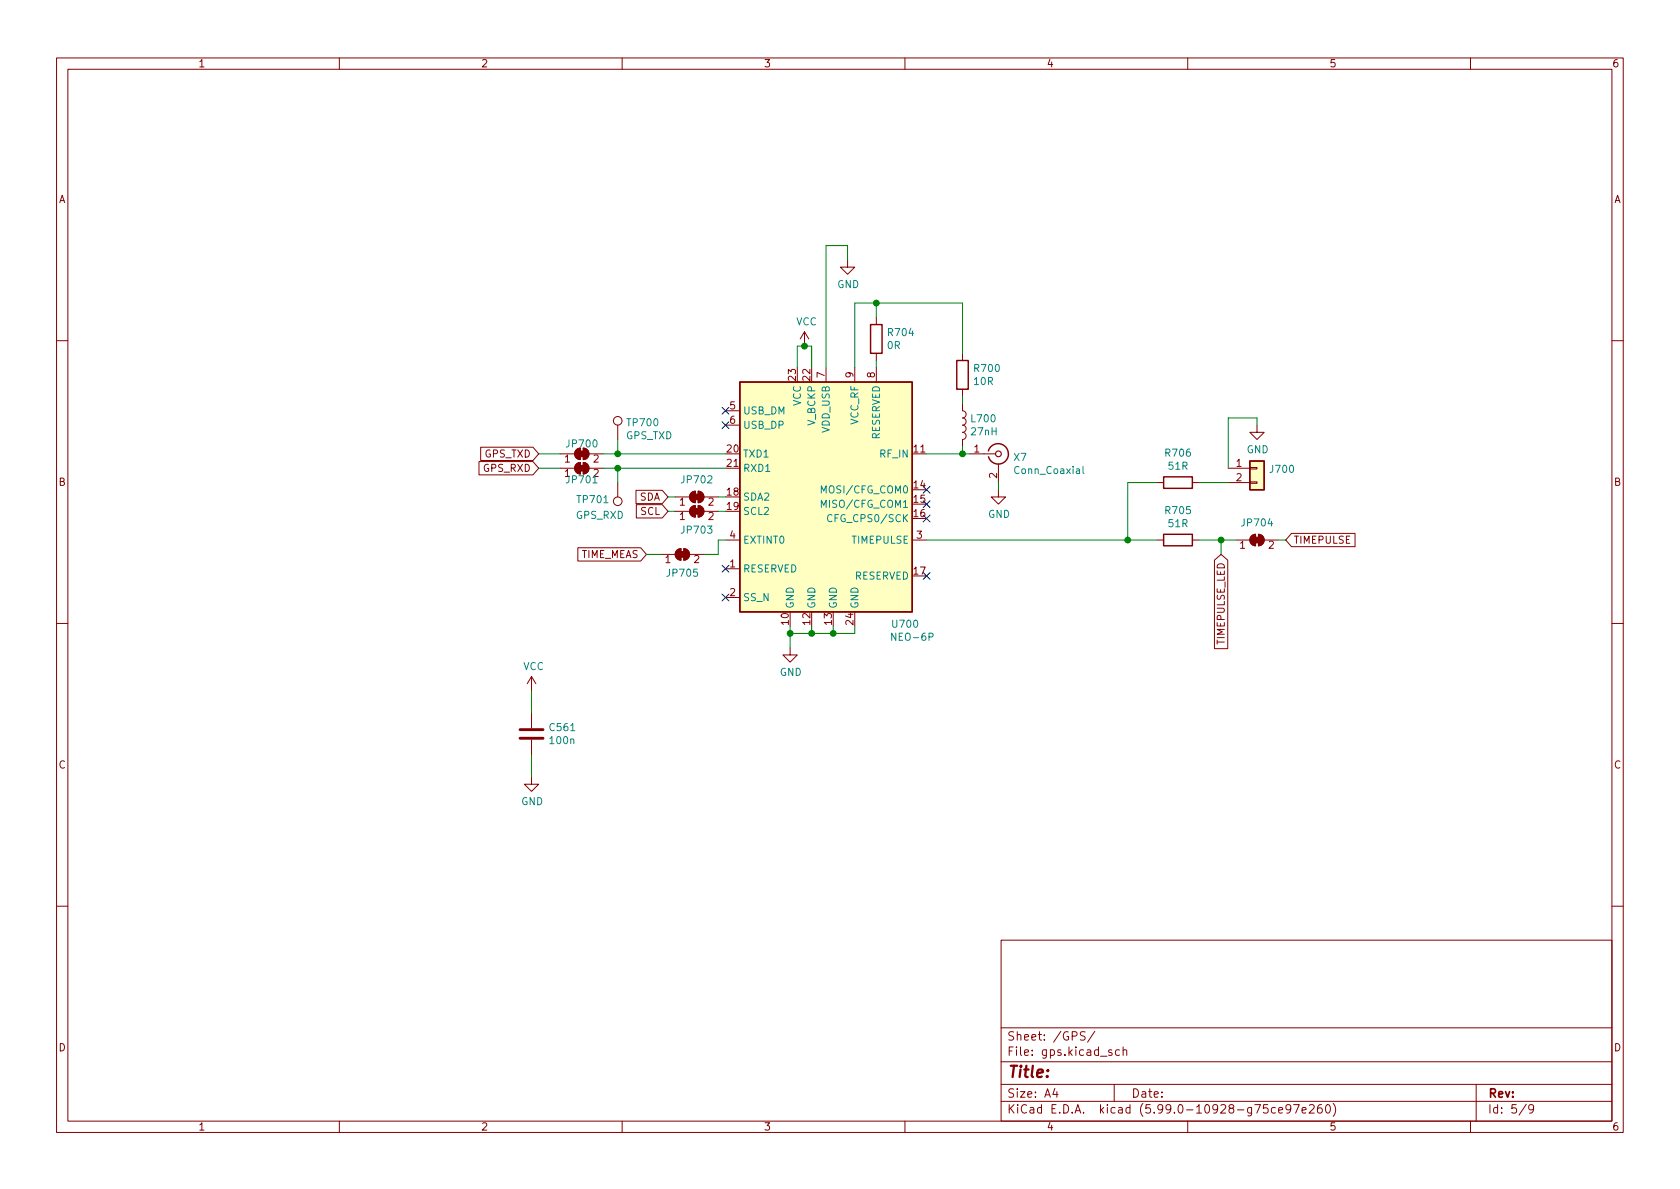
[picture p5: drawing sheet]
<svg xmlns="http://www.w3.org/2000/svg" width="297mm" height="210mm" viewBox="0 0 297 210" stroke-linecap="round" stroke-linejoin="round" font-family="sans-serif">
<g fill="none" stroke="#840000" stroke-width=".18">
<path d="M10 10.2h277v190.1h-277zM12 12.2h273v186.1h-273zM60 10.2v2M110 10.2v2M160 10.2v2M210 10.2v2M260 10.2v2M142.2 58.7l-.7 1.2M142.2 58.7v2.5M142.2 58.7l.8 1.2M149.9 46v1.2h1.2l-1.2 1.3-1.3-1.3h1.3M154.9 56.1v1.3"/>
<path d="M10 60.2h2M85 79.1h9.2l1 1.2-1 1.1h-9.2zM102.6 79.2a1.02 1.02 0 0 0-1 1.1 1.02 1.02 0 0 0 1 1M102.6 79.2v2.1M103.1 79.2a1.02 1.02 0 0 1 1 1.1 1.02 1.02 0 0 1-1 1zM109.2 75.2v2.5M128.3 72.6h2.5M128.3 75.2h2.5M146 65v2.6M151.1 65v2.6M154.9 62.5v1.2M154.9 65v2.6"/>
<path d="M170.2 71.4v1.2a.64 .64 0 0 1 .6 .7 .64 .64 0 0 1-.6 .6 .64 .64 0 0 1 .6 .6 .64 .64 0 0 1-.6 .7 .64 .64 0 0 1 .6 .6 .64 .64 0 0 1-.6 .6 .64 .64 0 0 1 .6 .7 .64 .64 0 0 1-.6 .6v1.3M170.2 62.5v1.2M170.2 68.8v1.3M222.2 75.2v1.2h1.3l-1.3 1.3-1.2-1.3h1.2M285 60.2h2M84.7 81.6h9.5l1 1.2-1 1.2h-9.5zM99.1 80.3h2.5M99.1 82.8h2.5M102.2 96.9h11.1l1 1.1-1 1.2h-11.1zM102.6 81.8a1.02 1.02 0 0 0-1 1 1.02 1.02 0 0 0 1 1M102.6 81.8v2M103.1 81.8a1.02 1.02 0 0 1 1 1 1.02 1.02 0 0 1-1 1z"/>
<path d="M104.1 80.3h2.6M104.1 82.8h2.6M109.2 85.3v2.6M112.4 86.7h4.7l1 1.2-1 1.2h-4.7zM112.5 89.2h4.6l1 1.2-1 1.2h-4.6zM116.8 98h2.6M119.4 87.9h2.5M119.4 90.4h2.5M119.7 97.3l.7-.3v2.1a1.02 1.02 0 0 1-.9-.7 1.02 1.02 0 0 1 .2-1.1zM120.9 97a1.02 1.02 0 0 1 1 1 1.02 1.02 0 0 1-1 1.1zM121.9 98h2.6M122.2 87.2l.7-.3v2a1.02 1.02 0 0 1-.9-.6 1.02 1.02 0 0 1 .2-1.1z"/>
<path d="M122.2 89.7l.7-.3v2a1.02 1.02 0 0 1-.9-.6 1.02 1.02 0 0 1 .2-1.1zM123.4 86.9a1.02 1.02 0 0 1 1.1 1 1.02 1.02 0 0 1-1.1 1zM123.4 89.4a1.02 1.02 0 0 1 1.1 1 1.02 1.02 0 0 1-1.1 1zM124.5 87.9h2.5M124.5 90.4h2.5M128.3 95.5h2.5M128.3 82.8h2.5M161.3 95.5h2.5M161.3 80.3h2.5M171.4 80.3h4.6M176.5 86.6v1.3h1.3l-1.3 1.2-1.2-1.2h1.2M176.5 82v3.3"/>
<path d="M204.5 85.3h1.2M204.5 95.5h1.2M210.8 85.3h1.3M210.8 95.5h1.3M214.7 99.1l1.2-1.1 1.2 1.1v15.6h-2.4zM217.2 85.3h3.8M217.2 82.8h3.8M218.4 95.5h2.6M221 85.2h1.2v.3h-1.2zM221 82.7h1.2v.2h-1.2zM221.3 94.8l.7-.3v2a1.02 1.02 0 0 1-.9-.6 1.02 1.02 0 0 1 .2-1.1zM222.5 94.5a1.02 1.02 0 0 1 1 1 1.02 1.02 0 0 1-1 1z"/>
<path d="M223.5 95.5h2.6M228.3 94.3h11.3v2.4h-11.3l-1-1.2zM10 110.2h2M94 119.6v2.6M94 119.6l-.8 1.3M94 119.6l.7 1.3M128.3 100.6h2.5M128.3 105.7h2.5M139.7 114.5v1.3h1.3l-1.3 1.3-1.3-1.3h1.3M285 110.2h2M94 137.4v1.3h1.2l-1.2 1.2-1.3-1.2h1.3M94 126v2.8"/>
<path d="M94 130.8v2.8M10 160.2h2M177 166.3h108v32h-108zM285 160.2h2M60 198.3v2M110 198.3v2M160 198.3v2M177 194.8h108M177 191.8h108M177 187.8h108M177 181.8h108M186.5 192.5l-.4 1h1"/>
<path d="M186.9 193v1M191.9 182.5l-.6-.1-.3 .3 .1 .4 .7 .3v.4l-.2 .1h-.6M193.6 182.4l-1.3 1.9M196.6 185.7l-.4-.1-.2 .2 .1 .3 .5 .1v.4h-.6M197 191.8v3M197.9 185.7l-.4-.1-.3 .3v.4l.2 .3h.5M198.6 185.8l.2-.2 .3 .1 .1 .9M198.6 185.1v1.5M210 198.3v2M225.5 195.9l-.4-.1-.3 .3v.4l.1 .3h.6M226.1 196.3l.7-.1-.1-.3-.4-.1-.2 .2v.8h.6M228.2 196l-.3 .3-.4-.1-.1-.2 .1-.6 .4-.1 .2 .2a.99 .99 0 0 1-.3 1.3h-.3"/>
<path d="M228.7 195.3h1l-.6 1.5M230.2 196.3l.7-.1v-.3l-.5-.1-.2 .2 .1 .8h.6M231.5 195.5l.6-.2 .2 .2 .1 .3-1 1h1M233.6 195.3a.59 .59 0 0 0-.7 .7v.5l.2 .3h.4l.2-.1 .1-.5-.2-.2-.4-.1-.3 .3M234.6 195.4l.1-.1a.81 .81 0 0 1 .6 .7 .81 .81 0 0 1-.3 .8h-.1a.81 .81 0 0 1-.6-.6 .81 .81 0 0 1 .3-.8zM235.7 195.1a1.72 1.72 0 0 1 0 2.3M260 198.3v2M261 191.8v6.5M269.9 195.3l-1.3 1.9M271.2 196l-.3 .3h-.3l-.3-.3 .1-.6 .5-.1 .2 .2a.99 .99 0 0 1-.4 1.3h-.3"/>
<circle cx="109.2" cy="74.4" r=".76"/>
<circle cx="109.2" cy="88.6" r=".76"/>
</g>
<g fill="#840000" stroke="#840000" stroke-width=".18">
<path d="M119.7 97.3l.7-.3v2.1a1.02 1.02 0 0 1-.9-.7 1.02 1.02 0 0 1 .2-1.1z"/>
<path d="M120.9 97a1.02 1.02 0 0 1 1 1 1.02 1.02 0 0 1-1 1.1z"/>
<path d="M120.1 97.5h1.1v1h-1.1z"/>
<path d="M221.3 94.8l.7-.3v2a1.02 1.02 0 0 1-.9-.6 1.02 1.02 0 0 1 .2-1.1z"/>
<path d="M222.5 94.5a1.02 1.02 0 0 1 1 1 1.02 1.02 0 0 1-1 1z"/>
<path d="M221.7 95h1.1v1h-1.1z"/>
<path d="M101.9 82.1l.7-.3v2a1.02 1.02 0 0 1-.9-.6 1.02 1.02 0 0 1 .2-1.1z"/>
<path d="M103.1 81.8a1.02 1.02 0 0 1 1 1 1.02 1.02 0 0 1-1 1z"/>
<path d="M102.4 82.3h1v1h-1z"/>
<path d="M101.9 79.5l.7-.3v2.1a1.02 1.02 0 0 1-.9-.7 1.02 1.02 0 0 1 .2-1.1z"/>
<path d="M103.1 79.2a1.02 1.02 0 0 1 1 1.1 1.02 1.02 0 0 1-1 1z"/>
<path d="M102.4 79.8h1v1h-1z"/>
<path d="M122.2 87.2l.7-.3v2a1.02 1.02 0 0 1-.9-.6 1.02 1.02 0 0 1 .2-1.1z"/>
<path d="M123.4 86.9a1.02 1.02 0 0 1 1.1 1 1.02 1.02 0 0 1-1.1 1z"/>
<path d="M122.7 87.4h1v1h-1z"/>
<path d="M122.2 89.7l.7-.3v2a1.02 1.02 0 0 1-.9-.6 1.02 1.02 0 0 1 .2-1.1z"/>
<path d="M123.4 89.4a1.02 1.02 0 0 1 1.1 1 1.02 1.02 0 0 1-1.1 1z"/>
<path d="M122.7 89.9h1v1h-1z"/>
</g>
<path d="M153.9 57.4h2.1v5.1h-2.1zM130.8 67.6h30.5v40.6h-30.5zM169.2 63.7h2v5.1h-2zM174.7 79.7a1.8 1.8 0 0 1 2-1.2 1.8 1.8 0 0 1 1.6 1.8M178.3 80.3a1.8 1.8 0 0 1-1.5 1.7 1.8 1.8 0 0 1-2-1.2M205.7 84.3h5.1v2.1h-5.1zM205.7 94.5h5.1v2h-5.1zM221 81.5h2.5v5.1h-2.5z" fill="none" stroke="#840000" stroke-width=".25"/>
<circle cx="176.5" cy="80.3" r=".51" fill="none" stroke="#840000" stroke-width=".2"/>
<path d="M145.2 87.2v-1.3l.4 .9 .5-.9v1.3M145.2 89.7v-1.2l.4 .9 .5-.9v1.2M147.1 91.1a.6 .6 0 0 0-.8 .4 .6 .6 0 0 0 .6 .8l.2-.2M191.5 82.5v1.1l.2 .1" fill="none" stroke="#008484" stroke-width=".18"/>
<g fill="#ffffc2" stroke="#ffffc2" stroke-width=".18">
<path d="M221 81.5h2.5v5.1h-2.5z"/>
<path d="M130.8 67.6h30.5v40.6h-30.5z"/>
</g>
<path d="M91.9 130.6h4.1M91.9 129h4.1" fill="none" stroke="#840000" stroke-width=".51"/>
<g fill="none" stroke="#008400" stroke-width=".18">
<path d="M149.9 46v-2.6h-3.9v21.6M154.9 53.6v2.5M109.2 77.7v2.6M141 65v-3.8h2.5v3.8M154.9 63.7v1.3M170.2 62.5v-8.9h-19.1v11.4M170.2 70.1v1.3M170.2 79v1.3M222.2 75.2v-1.3h-5v8.9M95.2 80.3h3.9M95.2 82.8h3.9M106.7 80.3h21.6"/>
<path d="M106.7 82.8h21.6M109.2 82.8v2.5M114.3 98h2.5M118.1 90.4h1.3M118.1 87.9h1.3M127 90.4h1.3M127 87.9h1.3M128.3 95.5h-1.3v2.5h-2.5M163.8 80.3h7.6M163.8 95.5h40.7M176.5 85.3v1.3M204.5 85.3h-5.1v10.2"/>
<path d="M212.1 95.5h6.3M212.1 85.3h5.1M215.9 95.5v2.5M226.1 95.5h1.2M139.7 110.7v3.8M143.5 110.7v1.3M147.3 110.7v1.3M151.1 110.7v1.3h-11.4M94 122.2v3.8M94 133.6v3.8"/>
</g>
<g fill="none" stroke="#000084" stroke-width=".18">
<path d="M127.7 74.6l1.2 1.2M127.7 72l1.2 1.2M128.9 74.6l-1.2 1.2M128.9 72l-1.2 1.2M127.7 100l1.2 1.2M128.9 100l-1.2 1.2M163.2 91.1l1.2 1.2M163.2 86l1.2 1.2M163.2 88.5l1.2 1.3M164.4 91.1l-1.2 1.2M164.4 86l-1.2 1.2M164.4 88.5l-1.2 1.3"/>
<path d="M127.7 105l1.2 1.3M128.9 105l-1.2 1.3M163.2 101.2l1.2 1.3M164.4 101.2l-1.2 1.3"/>
</g>
<g fill="#008400" stroke="#008400" stroke-width=".18">
<circle cx="147.3" cy="112" r=".51"/>
<circle cx="142.2" cy="61.2" r=".51"/>
<circle cx="143.5" cy="112" r=".51"/>
<circle cx="154.9" cy="53.6" r=".51"/>
<circle cx="139.7" cy="112" r=".51"/>
<circle cx="109.2" cy="80.3" r=".51"/>
<circle cx="109.2" cy="82.8" r=".51"/>
<circle cx="199.4" cy="95.5" r=".51"/>
<circle cx="170.2" cy="80.3" r=".51"/>
<circle cx="215.9" cy="95.5" r=".51"/>
</g>
<text font-size="2.8" fill="#840000" x="178" y="190.6">Title:</text>
<g font-size="2.1" fill="#840000">
<text x="178" y="184">Sheet: /GPS/</text>
<text x="178" y="186.7">File: gps.kicad_sch</text>
<text x="178" y="196.9">KiCad E.D.A. kicad (5.99.0-10928-g75ce97e260)</text>
<text x="178" y="194.1">Size: A4</text>
<text x="200" y="194.1">Date:</text>
<text x="263" y="194.1">Rev:</text>
<text x="263" y="196.9">Id: 5/9</text>
</g>
<g font-size="1.8" fill="#840000">
<text x="35" y="11.9">1</text>
<text x="85" y="11.9">2</text>
<text x="135" y="11.9">3</text>
<text x="185" y="11.9">4</text>
<text x="235" y="11.9">5</text>
<text x="285" y="11.9">6</text>
<text x="10.3" y="35.9">A</text>
<text x="285.3" y="35.9">A</text>
<text x="140.7" y="67.3" transform="rotate(-90 140.7 67.3)">23</text>
<text x="143.3" y="67.3" transform="rotate(-90 143.3 67.3)">22</text>
<text x="145.8" y="66.8" transform="rotate(-90 145.8 66.8)">7</text>
<text x="150.9" y="66.8" transform="rotate(-90 150.9 66.8)">9</text>
<text x="154.7" y="66.8" transform="rotate(-90 154.7 66.8)">8</text>
<text x="129" y="72.4">5</text>
<text x="129" y="74.9">6</text>
<text x="85.5" y="83.4">GPS_RXD</text>
<text x="85.7" y="80.9">GPS_TXD</text>
<text x="99.8" y="81.8">1</text>
<text x="104.9" y="81.8">2</text>
<text x="128.6" y="80">20</text>
<text x="128.6" y="82.5">21</text>
<text x="161.6" y="80">11</text>
<text x="172.2" y="80">1</text>
<text x="218.6" y="82.5">1</text>
<text x="10.3" y="85.9">B</text>
<text x="99.8" y="84.3">1</text>
<text x="104.9" y="84.3">2</text>
<text x="113" y="88.5">SDA</text>
<text x="120.2" y="89.4">1</text>
<text x="125.2" y="89.4">2</text>
<text x="128.6" y="87.6">18</text>
<text x="161.6" y="86.4">14</text>
<text x="161.6" y="88.9">15</text>
<text x="176.3" y="84.6" transform="rotate(-90 176.3 84.6)">2</text>
<text x="218.6" y="85.1">2</text>
<text x="285.3" y="85.9">B</text>
<text x="113.2" y="91.1">SCL</text>
<text x="120.2" y="91.9">1</text>
<text x="125.2" y="91.9">2</text>
<text x="128.6" y="90.2">19</text>
<text x="129" y="95.2">4</text>
<text x="161.6" y="91.4">16</text>
<text x="162.1" y="95.2">3</text>
<text x="102.6" y="98.7">TIME_MEAS</text>
<text x="117.6" y="99.6">1</text>
<text x="122.7" y="99.6">2</text>
<text x="129" y="100.3">1</text>
<text x="161.6" y="101.6">17</text>
<text x="219.2" y="97">1</text>
<text x="224.3" y="97">2</text>
<text x="228.7" y="96.1">TIMEPULSE</text>
<text x="129" y="105.4">2</text>
<text x="139.4" y="110.5" transform="rotate(-90 139.4 110.5)">10</text>
<text x="143.3" y="110.5" transform="rotate(-90 143.3 110.5)">12</text>
<text x="147.1" y="110.5" transform="rotate(-90 147.1 110.5)">13</text>
<text x="150.9" y="110.5" transform="rotate(-90 150.9 110.5)">24</text>
<text x="216.5" y="114" transform="rotate(-90 216.5 114)">TIMEPULSE_LED</text>
<text x="10.3" y="135.9">C</text>
<text x="285.3" y="135.9">C</text>
<text x="10.3" y="185.9">D</text>
<text x="285.3" y="185.9">D</text>
<text x="35" y="199.9">1</text>
<text x="85" y="199.9">2</text>
<text x="135" y="199.9">3</text>
<text x="185" y="199.9">4</text>
<text x="235" y="199.9">5</text>
<text x="285" y="199.9">6</text>
</g>
<g font-size="1.8" fill="#008484">
<text x="148" y="50.9">GND</text>
<text x="140.7" y="57.5">VCC</text>
<text x="157.1" y="59.4">R704</text>
<text x="156.9" y="61.7">0R</text>
<text x="172.4" y="65.8">R700</text>
<text x="141.6" y="71.8" transform="rotate(-90 141.6 71.8)">VCC</text>
<text x="172.3" y="68.1">10R</text>
<text x="110.7" y="77.7">GPS_TXD</text>
<text x="111" y="75.4">TP700</text>
<text x="131.3" y="73.3">USB_DM</text>
<text x="131.3" y="75.8">USB_DP</text>
<text x="144.1" y="75.2" transform="rotate(-90 144.1 75.2)">V_BCKP</text>
<text x="146.7" y="76.5" transform="rotate(-90 146.7 76.5)">VDD_USB</text>
<text x="151.8" y="75.1" transform="rotate(-90 151.8 75.1)">VCC_RF</text>
<text x="155.6" y="77.8" transform="rotate(-90 155.6 77.8)">RESERVED</text>
<text x="171.8" y="77">27nH</text>
<text x="171.8" y="74.7">L700</text>
<text x="100.3" y="79.1">JP700</text>
<text x="131.3" y="80.9">TXD1</text>
<text x="131.3" y="83.4">RXD1</text>
<text x="155.7" y="80.9">RF_IN</text>
<text x="179.3" y="81.5">X7</text>
<text x="179.6" y="83.8">Conn_Coaxial</text>
<text x="206.2" y="80.7">R706</text>
<text x="206.7" y="83.1">51R</text>
<text x="220.4" y="80.1">GND</text>
<text x="224.7" y="83.6">J700</text>
<text x="100.3" y="85.5">JP701</text>
<text x="102.2" y="89">TP701</text>
<text x="120.6" y="85.5">JP702</text>
<text x="131.3" y="88.5">SDA2</text>
<text x="145.9" y="87.2">MOSI/CFG_COM0</text>
<text x="145.9" y="89.8">MISO/CFG_COM1</text>
<text x="101.8" y="91.7">GPS_RXD</text>
<text x="120.6" y="94.4">JP703</text>
<text x="131.3" y="91.1">SCL2</text>
<text x="147.2" y="92.3">CFG_CPS0/SCK</text>
<text x="174.7" y="91.6">GND</text>
<text x="206.2" y="90.9">R705</text>
<text x="206.7" y="93.2">51R</text>
<text x="219.7" y="93.1">JP704</text>
<text x="118.1" y="102">JP705</text>
<text x="131.3" y="101.2">RESERVED</text>
<text x="131.3" y="96.1">EXTINT0</text>
<text x="150.7" y="96.1">TIMEPULSE</text>
<text x="131.3" y="106.3">SS_N</text>
<text x="140.3" y="107.7" transform="rotate(-90 140.3 107.7)">GND</text>
<text x="144.1" y="107.7" transform="rotate(-90 144.1 107.7)">GND</text>
<text x="148" y="107.7" transform="rotate(-90 148 107.7)">GND</text>
<text x="151.1" y="102.5">RESERVED</text>
<text x="151.8" y="107.7" transform="rotate(-90 151.8 107.7)">GND</text>
<text x="157.9" y="111">U700</text>
<text x="158" y="113.3">NEO-6P</text>
<text x="92.5" y="118.5">VCC</text>
<text x="137.8" y="119.5">GND</text>
<text x="97.3" y="129.3">C561</text>
<text x="97.4" y="131.6">100n</text>
<text x="92.1" y="142.4">GND</text>
</g>
</svg>
